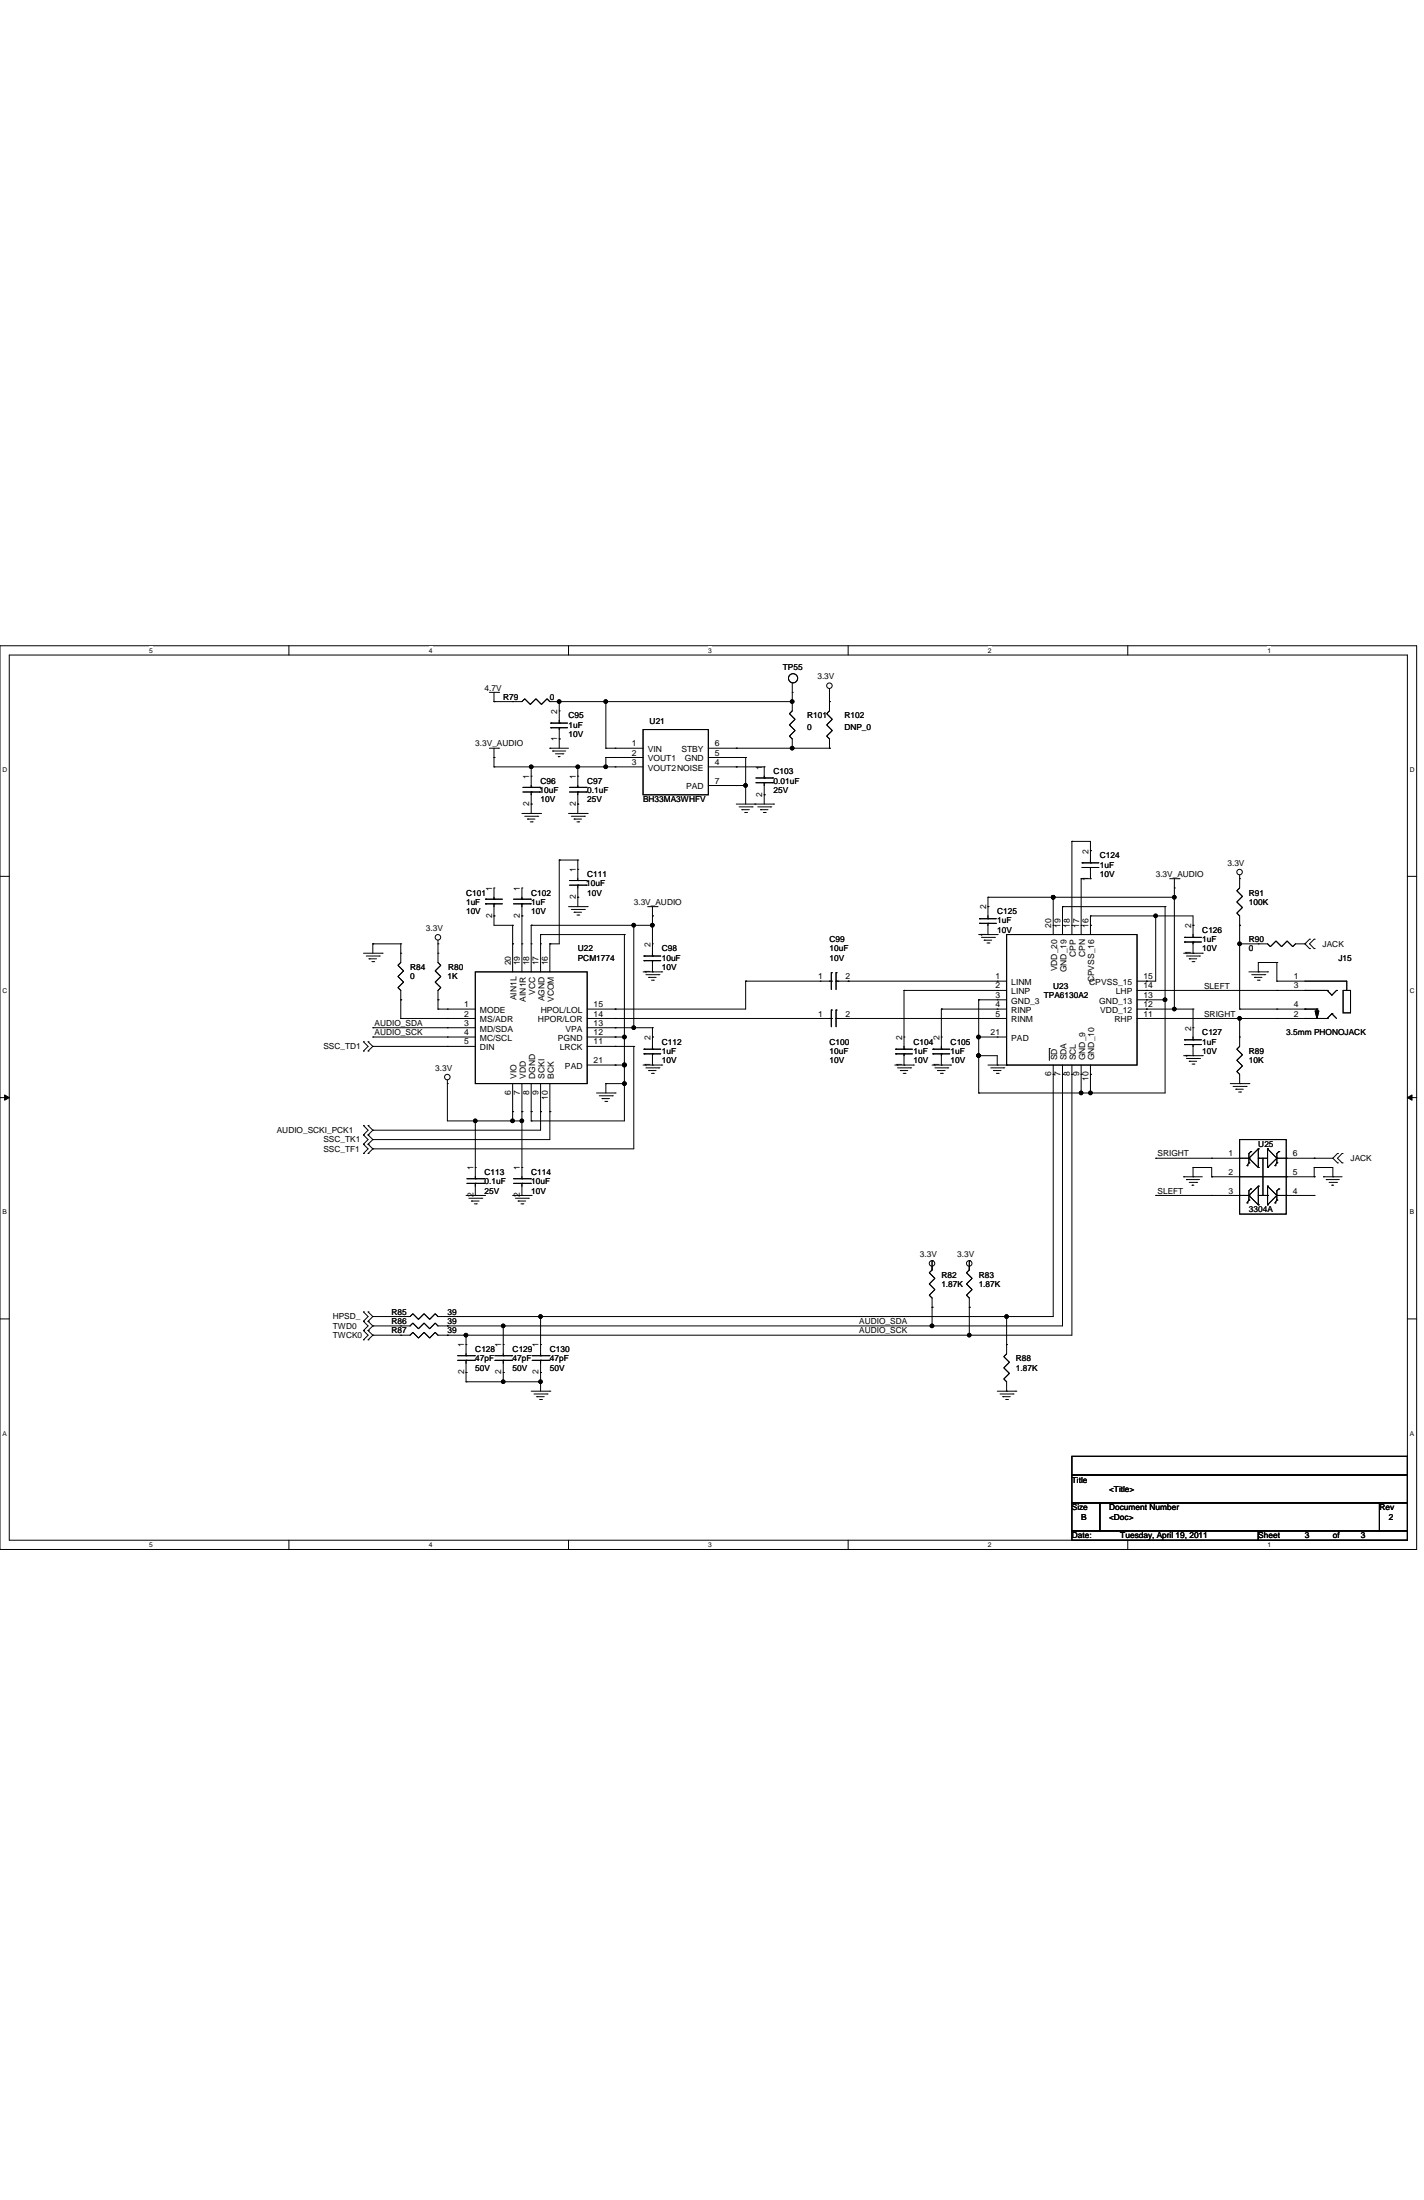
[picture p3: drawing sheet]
<svg xmlns="http://www.w3.org/2000/svg" width="279mm" height="432mm" viewBox="0 0 279 432" stroke-linecap="round" stroke-linejoin="round" font-family="sans-serif">
<path d="M0 126.7h278v177.4h-278zM1.8 128.6h274.3v173.7h-274.3z" fill="none" stroke="#000" stroke-width=".2"/>
<g fill="#fff">
<path d="M29.3 126.9h.7v1.5h-.7z"/>
<path d="M29.3 302.5h.7v1.5h-.7z"/>
</g>
<path d="M56.7 126.7v1.9M56.7 302.3v1.8" fill="none" stroke="#000" stroke-width=".2"/>
<g fill="#fff">
<path d="M84.1 126.9h.7v1.5h-.7z"/>
<path d="M84.1 302.5h.7v1.5h-.7z"/>
</g>
<path d="M111.5 126.7v1.9M111.5 302.3v1.8" fill="none" stroke="#000" stroke-width=".2"/>
<g fill="#fff">
<path d="M139 126.9h.7v1.5h-.7z"/>
<path d="M139 302.5h.7v1.5h-.7z"/>
</g>
<path d="M166.4 126.7v1.9M166.4 302.3v1.8" fill="none" stroke="#000" stroke-width=".2"/>
<g fill="#fff">
<path d="M193.8 126.9h.8v1.5h-.8z"/>
<path d="M193.8 302.5h.8v1.5h-.8z"/>
</g>
<path d="M221.3 126.7v1.9M221.3 302.3v1.8" fill="none" stroke="#000" stroke-width=".2"/>
<g fill="#fff">
<path d="M248.7 126.9h.7v1.5h-.7z"/>
<path d="M248.7 302.5h.7v1.5h-.7z"/>
<path d="M.5 150.3h.9v1.4h-.9z"/>
<path d="M276.6 150.3h1v1.4h-1z"/>
<path d="M.5 193.7h.9v1.5h-.9z"/>
<path d="M276.6 193.7h1v1.5h-1z"/>
</g>
<path d="M0 172h1.8M276.1 172h1.9" fill="none" stroke="#000" stroke-width=".2"/>
<g fill="#fff">
<path d="M.5 237.2h.8v1.4h-.8z"/>
<path d="M276.6 237.2h.9v1.4h-.9z"/>
</g>
<path d="M0 215.4h1.8M.9 214.9l.9 .5-.9 .5zM276.1 215.4l1-.5v1zM276.1 215.4h1.9" fill="none" stroke="#000" stroke-width=".2"/>
<path d="M.9 214.9l.9 .5-.9 .5zM276.1 215.4l1-.5v1z" fill="#000"/>
<g fill="#fff">
<path d="M.5 280.6h.8v1.4h-.8z"/>
<path d="M276.6 280.6h.9v1.4h-.9z"/>
</g>
<g fill="none" stroke="#000" stroke-width=".2">
<path d="M96 135.9h1.8M96.9 137.7h.1M96.9 137.7h5.5l.6-.5 1.1 1.1 1.1-1.1 1 1.1 1.1-1.1 .6 .5h47.5M96.9 135.9v1.8M97.8 135.9h.1M100.6 137.7h.1M109.7 137.7h.1M109.7 139.5h.1M109.7 137.7v4.2M118.9 137.7h.1M118.9 137.7v9.2M155.4 137.7h.1"/>
<path d="M155.4 134v5.5l-.5 .6 1.1 1.1-1.1 1.1 1.1 1.1-1.1 1.1 .5 .5v1.9M155.4 135.9h.1M162.8 137.7h.1M162.8 135.1v4.4l-.6 .6 1.1 1.1-1.1 1.1 1.1 1.1-1.1 1.1 .6 .5v1.9M96 146.9h1.8M96.9 148.7h.1M96.9 150.5h.1M96.9 146.9v3.6M96.9 150.5h29.3M97.8 146.9h.1M102.4 159.7h3.7M102.6 155.4h3.3"/>
<path d="M102.6 154.5h3.3M104.2 157.8h.1M104.2 150.5h.1M104.2 154.5h.1M104.2 155.4h.1M104.2 152.3h.1M104.2 150.5v4M104.2 155.4v4.3M105.9 155.4h.1M105.9 154.5h.1M106.1 159.7h.1M107.9 146.9h.1"/>
<path d="M107.9 146.9h3.6M108.1 141.9h.1M108.1 142.8h.1M108.1 141.9h3.3M108.1 142.8h3.3M108.4 147.4h.1M108.4 147.4h2.6M109 148h1.4M109.5 148.5h.1M109.5 148.5h.4M109.7 145h.1M109.7 142.8h.1"/>
<path d="M109.7 141.9h.1M109.7 142.8v4.1M110.4 148h.1M111.5 159.7h3.7M111.7 155.4h3.3M111.7 154.5h3.3M113.4 157.8h.1M113.4 150.5h.1M113.4 154.5h.1M113.4 155.4h.1M113.4 152.3h.1M113.4 150.5v4"/>
<path d="M113.4 155.4v4.3M115 155.4h.1M115 154.5h.1M115.2 159.7h.1M118.9 146.9h.1M118.9 148.7h.1M118.9 150.5h.1M118.9 146.9h7.3M118.9 148.7v1.8M118.9 148.7h7.3M120.7 146.9h.1M120.7 148.7h.1"/>
<path d="M120.7 150.5h.1M126.2 143.2h12.8v12.8h-12.8zM139 146.9h23.8M139 148.7h7.3M139 150.5h10.9M139 154.2h7.3M144.5 146.9h.1M144.5 150.5h.1M144.5 154.2h.1M144.5 148.7h.1M144.5 157.8h7.3M145 158.4h2.6"/>
<path d="M145.6 158.9h.1M145.6 158.9h1.4M146.1 159.5h.4M146.3 148.7h.1M146.3 154.2h.1M146.3 148.7v9.1M146.5 159.5h.1M147.6 158.4h.1M148.1 157.8h.1M148.3 153.6h3.3M148.3 152.7h3.3M148.7 158.4h2.5"/>
<path d="M149.2 158.9h.1M149.2 158.9h1.5M149.8 159.5h.3M149.9 156h.1M149.9 152.7h.1M149.9 153.6h.1M149.9 150.5h.1M149.9 150.5v2.2M149.9 153.6v4.2M150.1 159.5h.1M151.2 158.4h.1M151.6 153.6h.1"/>
<path d="M151.6 152.7h.1M151.8 157.8h.1M155.4 146.9h.1M162.8 146.9h.1M95.3 177.4h.1M95.3 176.5h.1M95.3 177.4h3.3M95.3 176.5h3.3M96.9 179.8h.1M96.9 176.5h.1M96.9 177.4h.1M96.9 174.3h.1"/>
<path d="M96.9 174.3v2.2M96.9 177.4v4.2h3.7M100.8 177.4h3.3M100.8 176.5h3.3M102.4 179.8h.1M102.4 176.5h.1M102.4 177.4h.1M102.4 174.3h.1M102.4 174.3v2.2M102.4 177.4v13.4M103 160.2h2.5M103.5 160.8h.1"/>
<path d="M103.5 160.8h1.5M104.1 177.4h.1M104.1 176.5h.1M104.1 161.3h.3M104.4 161.3h.1M105.5 160.2h.1M109.7 168.8h.1M109.7 168.8v16.5h-1.8M109.7 168.8h3.7M111.5 177.9h3.7M111.7 173.7h3.3M111.7 172.8h3.3"/>
<path d="M112.1 160.2h2.6M112.1 178.5h2.6M112.6 160.8h.1M112.6 179h.1M112.6 160.8h1.5M112.6 179h1.5M113.2 161.3h.4M113.2 179.6h.4M113.4 176.1h.1M113.4 168.8h.1M113.4 172.8h.1M113.4 173.7h.1"/>
<path d="M113.4 170.6h.1M113.4 168.8v4M113.4 173.7v4.2M113.6 161.3h.1M113.6 179.6h.1M114.7 160.2h.1M114.7 178.5h.1M115 173.7h.1M115 172.8h.1M115.2 177.9h.1M127.1 177.9h1.8M128 179.8h.1"/>
<path d="M128 177.9v9.7M128.9 177.9h.1M193.8 176.1h.1M193.8 177.9h.1M193.8 176.1h36.6M193.8 176.1v4.2M206.7 176.1h.1M206.7 176.1v7.3M208.5 177.9h.1M208.5 177.9v5.5M208.5 177.9h20.1M210.3 165.1h.1"/>
<path d="M210.3 165.1v18.3M210.3 165.1h3.7v4.3M212.1 172.5h.1M212.1 172.5h1.9M212.1 172.5v10.9M212.3 169.4h.1M212.3 170.3h.1M212.3 169.4h3.3M212.3 170.3h3.3M214 167h.1M214 179.8h.1M214 170.3h.1"/>
<path d="M214 169.4h.1M214 172.5h.1M214 170.3v2.2M214 179.8v3.6M214 179.8h20.1v4.2M226.8 179.8h.1M226.8 179.8v12.8h-3.7M228.6 177.9h.1M228.6 177.9v36.6h-36.6M229.5 172.5h1.8M230.4 176.1h.1M230.4 174.3h.1"/>
<path d="M230.4 172.5v25.6M231.3 172.5h.1M243.2 171.7v2.6l-.5 .5 1.1 1.1-1.1 1.1 1.1 1.1-1.1 1.1 .5 .6v18.3M243.2 172.5h.1M71.3 187.1h3.7M71.9 187.6h2.5M72.4 188.2h.1M72.4 188.2h1.5M73 188.7h.3M73.2 185.3h.1M73.2 185.3h5.4M73.2 185.3v1.8"/>
<path d="M73.3 188.7h.1M74.4 187.6h.1M75 187.1h.1M78.6 196.2h.1M78.6 199.9h.1M78.6 185.3h.1M78.6 185.3v3.6l-.5 .6 1.1 1.1-1.1 1.1 1.1 1.1-1.1 1 .5 .6v5.5M78.6 187.1h.1M78.6 199.9h14.7M85.9 196.2h.1M85.9 198.1h.1M85.9 185.3h.1"/>
<path d="M85.9 184.5v4.4l.6 .6-1.1 1.1 1.1 1.1-1.1 1.1 1.1 1-.6 .6v3.7M85.9 187.1h.1M85.9 198.1h7.4M87.8 198.1h.1M87.8 199.9h.1M93.3 190.8h21.9v21.9h-21.9zM100.6 181.6h.1M100.6 185.3h.1M100.6 181.6v9.2M102.4 185.3h.1M104.2 181.6h.1M104.2 185.3h.1"/>
<path d="M104.2 181.6v9.2M104.2 181.6h23.8M106.1 183.4h.1M106.1 185.3h.1M106.1 183.4v7.4M106.1 183.4h16.4M107.9 185.3h.1M107.9 185.3v5.5M115.2 199.9h47.9M120.7 198.1h.1M120.7 199.9h.1M122.5 183.4h.1"/>
<path d="M122.5 183.4v36.6h-18.3M124.4 181.6h.1M124.4 181.6v20.1M126.2 190.8h3.6M126.4 187.6h.1M126.4 188.6h.1M126.4 187.6h3.2M126.4 188.6h3.2M126.7 191.3h2.6M127.3 191.8h.1M127.3 191.8h1.4M127.8 192.4h.4"/>
<path d="M128 181.6h.1M128 188.6h.1M128 187.6h.1M128 190.8h.1M128 185.3h.1M128 188.6v2.2M128.2 192.4h.1M129.3 191.3h.1M129.8 190.8h.1M146.3 192.6h.1M146.3 192.6v5.5h-31.1M146.3 192.6h16.8"/>
<path d="M160.9 192.6h.1M160.9 199.9h.1M163.1 192.6h.1M163.1 190.9h.1M163.1 199.9h.1M163.1 198.2h.1M163.1 190.9v3.3M163.1 198.2v3.3M164 190.9h.1M164 192.6h.1M164 198.2h.1M164 199.9h.1"/>
<path d="M164 199.9h33.5M164 192.6h33.5M164 190.9v3.3M164 198.2v3.3M166.4 192.6h.1M166.4 199.9h.1M177.4 194.4h.1M177.4 194.4h20.1M177.4 194.4v11.5M184.7 198.1h.1M184.7 198.1h12.8M184.7 198.1v7.8"/>
<path d="M192 196.2h.1M192 196.2h5.5M192 183.4h3.7M192 196.2v18.3M192.2 180.3h.1M192.2 181.2h.1M192.2 180.3h3.3M192.2 181.2h3.3M192.6 184h2.5M193.1 184.5h.1M193.1 184.5h1.5M193.7 185.1h.3"/>
<path d="M193.8 181.2h.1M193.8 180.3h.1M193.8 183.4h.1M193.8 181.2v2.2M194 185.1h.1M195.1 184h.1M195.7 183.4h.1M195.7 192.6h.1M195.7 194.4h.1M195.7 196.2h.1M195.7 198.1h.1M195.7 199.9h.1"/>
<path d="M197.5 183.4h25.6v25.6h-25.6zM206.7 181.6h.1M208.5 181.6h.1M210.3 181.6h.1M212.1 181.6h.1M214 181.6h.1M223.1 196.2h5.5M223.1 194.4h37.3M223.1 199.9h37.3M223.1 198.1h11M224.9 194.4h.1M224.9 192.6h.1"/>
<path d="M224.9 199.9h.1M224.9 198.1h.1M224.9 196.2h.1M228.6 196.2h.1M230.4 198.1h.1M232.2 187.1h3.7M232.4 184h.1M232.4 184.9h.1M232.4 184h3.3M232.4 184.9h3.3M232.8 187.6h2.6M233.3 188.2h.1"/>
<path d="M233.3 188.2h1.5M233.9 188.7h.4M234.1 181.6h.1M234.1 198.1h.1M234.1 184.9h.1M234.1 184h.1M234.1 187.1h.1M234.1 184.9v2.2M234.1 198.1v6M234.3 188.7h.1M235.4 187.6h.1M235.9 187.1h.1"/>
<path d="M243.2 199.9h.1M243.2 198.1h.1M243.2 185.3h.1M243.2 181.6h.1M243.2 199.9v5.5l-.5 .5 1.1 1.1-1.1 1.1 1.1 1.1-1.1 1.1 .5 .6v1.8M243.2 185.3h5.5l.6 .5 1.1-1.1 1.1 1.1 1-1.1 1.1 1.1 .6-.5h1.8M243.2 198.1h15.2M245 190.8h3.7M245.6 191.3h2.6M246.1 191.8h.1M246.1 191.8h1.5M246.7 192.4h.4"/>
<path d="M246.9 190.8h.1M246.9 188.9h.1M246.9 185.3h.1M246.9 188.9v1.9M246.9 188.9h3.6M247.1 192.4h.1M248.2 191.3h.1M248.7 190.8h.1M250.5 188.9h.1M250.5 192.6h.1M250.5 199.9h.1M250.5 194.4h.1"/>
<path d="M250.5 198.1h.1M250.5 192.6h13.7v1.8M250.5 188.9v3.7M256 194.4h.1M256 198.1h.1M256 199.9h.1M256 185.3h.1M256 185.3l.9 .9M256.9 184.3h.1M256.9 186.2h.1M256.9 184.3l-.9 1M257.9 186.2h.1"/>
<path d="M257.9 184.3h.1M257.9 184.3l-1 1 1 .9M258 198.4h.8l-.4 1.5zM258.4 198.1h.1M258.4 198.1v1.8M260.4 194.4h.1M260.4 199.9h.1M260.4 194.4l.9 .9 .9-.9M261.3 199h.1M261.3 199l-.9 .9M261.3 199l.9 .9M262.2 194.4h.1"/>
<path d="M263.5 194.4h1.5v4.4h-1.5zM71.3 206.3h.1M71.3 204.5h.1M71.3 204.5l.9 .9-.9 .9M72.2 204.5h.1M72.2 206.3h.1M72.2 204.5l1 .9M73.2 203.5h.1M73.2 201.7h.1M73.2 205.4h.1M73.2 203.5h20.1M73.2 201.7h20.1"/>
<path d="M73.2 205.4h20.1M73.2 205.4l-1 .9M87.8 212.7h.1M87.8 201.7h.1M87.8 203.5h.1M87.8 205.4h.1M87.8 212v8h14.6M100.6 218.2h.1M100.6 212.7v7.3M102.4 218.2h.1M102.4 212.7v18.7M104.2 218.2h.1"/>
<path d="M104.2 212.7v7.3M106.1 218.2h.1M106.1 212.7v9.1h-32.9M107.9 218.2h.1M107.9 212.7v11h-34.7M115.2 203.5h7.3M115.2 201.7h12.8M115.2 209h7.3M115.2 205.4h9.2M117 214.5h3.7M117.6 215.1h2.5M118.1 215.6h.1"/>
<path d="M118.1 215.6h1.5M118.7 216.2h.3M118.9 212.7h.1M118.9 212.7v1.8M118.9 212.7h3.6M119 216.2h.1M120.1 215.1h.1M120.7 209h.1M120.7 201.7h.1M120.7 205.4h.1M120.7 203.5h.1M120.7 214.5h.1"/>
<path d="M122.5 209h.1M122.5 212.7h.1M122.5 203.5h.1M124.4 205.4h.1M124.4 205.4v20.1h-51.2M126.2 209h3.6M126.4 205.9h.1M126.4 206.8h.1M126.4 205.9h3.2M126.4 206.8h3.2M126.7 209.6h2.6M127.3 210.1h.1"/>
<path d="M127.3 210.1h1.4M127.8 210.7h.4M128 201.7h.1M128 203.5h.1M128 206.8h.1M128 205.9h.1M128 209h.1M128 201.7v4.2M128 206.8v2.2M128.2 210.7h.1M129.3 209.6h.1M129.8 209h.1"/>
<path d="M175.6 209h3.6M175.7 205.9h.1M175.7 206.8h.1M175.7 205.9h3.3M175.7 206.8h3.3M176.1 209.6h2.6M176.7 210.1h.1M176.7 210.1h1.4M177.2 210.7h.4M177.4 206.8h.1M177.4 205.9h.1M177.4 209h.1"/>
<path d="M177.4 203.5h.1M177.4 206.8v2.2M177.6 210.7h.1M178.7 209.6h.1M179.2 209h.1M182.9 209h3.6M183 205.9h.1M183 206.8h.1M183 205.9h3.4M183 206.8h3.4M183.4 209.6h2.6M184 210.1h.1"/>
<path d="M184 210.1h1.4M184.5 210.7h.4M184.7 206.8h.1M184.7 205.9h.1M184.7 209h.1M184.7 203.5h.1M184.7 206.8v2.2M184.9 210.7h.1M186 209.6h.1M186.5 209h.1M192 207.2h.1M192 203.5h.1"/>
<path d="M192 214.5h.1M192 207.2h3.7v1.8M192 203.5h5.5M193.8 209h3.7M194.4 209.6h2.6M194.9 210.1h.1M194.9 210.1h1.5M195.5 210.7h.4M195.7 209h.1M195.7 203.5h.1M195.9 210.7h.1M197 209.6h.1"/>
<path d="M197.5 209h.1M205.9 205.8h.1M205.9 205.8v2.3M206.7 210.9h.1M206.7 209v49.4h-120.8l-.5-.5-1.1 1.1-1.1-1.1-1.1 1.1-1.1-1.1-.5 .5h-7.3M208.5 210.9h.1M208.5 209v51.2h-122.6l-.5-.5-1.1 1.1-1.1-1.1-1.1 1.1-1.1-1.1-.5 .5h-7.3M210.3 210.9h.1M210.3 209v53.1h-124.4l-.5-.6-1.1 1.1-1.1-1.1-1.1 1.1-1.1-1.1-.5 .6h-7.3M212.1 210.9h.1M212.1 214.5h.1M212.1 209v5.5"/>
<path d="M214 210.9h.1M214 214.5h.1M214 209v5.5M232.2 207.2h3.7M232.4 204.1h.1M232.4 205h.1M232.4 204.1h3.3M232.4 205h3.3M232.8 207.8h2.6M233.3 208.3h.1M233.3 208.3h1.5M233.9 208.9h.4"/>
<path d="M234.1 205h.1M234.1 204.1h.1M234.1 207.2h.1M234.1 201.7h.1M234.1 205v2.2M234.3 208.9h.1M235.4 207.8h.1M235.9 207.2h.1M241.4 212.7h3.6M241.9 213.2h2.6M242.5 213.8h.1M242.5 213.8h1.4"/>
<path d="M243 214.3h.4M243.2 212.7h.1M243.2 203.5h.1M243.4 214.3h.1M244.5 213.2h.1M245 212.7h.1M71.3 224.6h.1M71.3 222.8h.1M71.3 226.4h.1M71.3 220.9h.1M71.3 222.8l.9 .9-.9 .9M71.3 224.6l.9 .9-.9 .9"/>
<path d="M71.3 220.9l.9 .9-.9 1M72.2 222.8h.1M72.2 224.6h.1M72.2 226.4h.1M72.2 220.9h.1M72.2 222.8l1 .9M72.2 224.6l1 .9M72.2 220.9l1 .9M73.2 223.7h.1M73.2 221.8h.1M73.2 225.5h.1M73.2 223.7l-1 .9"/>
<path d="M73.2 225.5l-1 .9M73.2 221.8l-1 1M91.4 234.6h3.7M91.6 232.3h3.3M91.6 231.4h3.3M92 235.2h2.5M92.5 235.7h.1M92.5 235.7h1.5M93.1 236.3h.4M93.3 220h.1M93.3 231.4h.1M93.3 232.3h.1"/>
<path d="M93.3 229.2h.1M93.3 234.6h.1M93.3 220v11.4M93.3 232.3v2.3M93.5 236.3h.1M94.5 235.2h.1M94.9 232.3h.1M94.9 231.4h.1M95.1 234.6h.1M100.6 220h.1M100.6 234.6h3.6M100.8 232.3h3.3"/>
<path d="M100.8 231.4h3.3M101.1 235.2h2.6M101.7 235.7h.1M101.7 235.7h1.4M102.2 236.3h.4M102.4 220h.1M102.4 231.4h.1M102.4 232.3h.1M102.4 229.2h.1M102.4 234.6h.1M102.4 232.3v2.3M102.6 236.3h.1"/>
<path d="M103.7 235.2h.1M104.1 232.3h.1M104.1 231.4h.1M104.2 220h.1M104.2 234.6h.1M226.8 227.3h.1M226.8 234.6h.1M226.8 227.3h18.2M226.8 234.6h18.2M232.2 231h.1M232.2 231h3.7M232.8 231.5h.1"/>
<path d="M232.8 231.5h2.6M233.3 232.1h1.5M233.9 232.6h.1M233.9 232.6h.4M234.1 231h.1M234.1 229.2h.1M234.1 229.2v1.8M234.1 229.2h3.6v1.8M234.8 232.1h.1M237.7 231h.1M237.7 227.3h.1M237.7 234.6h.1"/>
<path d="M237.7 231h20.2M243.2 223.7h9.2v14.6h-9.2zM243.2 234.6h.1M244.7 236.1h.1M244.7 228.8h.1M245 227.3h.1M245 234.6h.1M245 235.5h.1M245 228.2h.1M245 227.3l1.9 1.9M245 234.6l1.9 1.9M245 235.5l-.3 .6"/>
<path d="M245 228.2l-.3 .6M245.4 233.4h.1M245.4 226h.1M245.4 233.4l-.4 .3v1.8M245.4 226l-.4 .4v1.8M246.9 225.5h.1M246.9 229.2h.1M246.9 236.5h.1M246.9 232.8h.1M246.9 227.3h.1M246.9 225.5v3.7M246.9 232.8v3.7"/>
<path d="M246.9 227.3h1.8M246.9 234.6h1.8M246.9 225.5l-1.9 1.8M246.9 232.8l-1.9 1.8M247.8 234.6h.1M247.8 227.3v7.3M248.7 236.5h.1M248.7 232.8h.1M248.7 225.5h.1M248.7 229.2h.1M248.7 234.6h.1M248.7 225.5v3.7"/>
<path d="M248.7 232.8v3.7M248.7 232.8l1.8 1.8M248.7 225.5l1.8 1.8M250.2 228.8h.1M250.2 236.1h.1M250.5 234.6h.1M250.5 227.3h.1M250.5 228.2h.1M250.5 235.5h.1M250.5 227.3h11M250.5 234.6h7.4M250.5 234.6l-1.8 1.9"/>
<path d="M250.5 227.3l-1.8 1.9M250.5 228.2l-.3 .6M250.5 235.5l-.3 .6M250.9 226h.1M250.9 233.4h.1M250.9 226l-.4 .4v1.8M250.9 233.4l-.4 .3v1.8M252.4 227.3h.1M252.4 234.6h.1M252.4 231h.1M257.9 231h.1M257.9 227.3h.1"/>
<path d="M257.9 229.2h.1M257.9 234.6h.1M257.9 229.2v1.8M257.9 229.2h3.6v1.8M259.7 231h.1M259.7 231h3.6M260.2 231.5h.1M260.2 231.5h2.6M260.8 232.1h1.4M261.3 232.6h.1M261.3 232.6h.4M261.5 231h.1"/>
<path d="M261.5 227.3l.9 .9M262.2 232.1h.1M262.4 226.4h.1M262.4 228.2h.1M262.4 226.4l-.9 .9M263.3 228.2h.1M263.3 226.4h.1M263.3 226.4l-.9 .9 .9 .9M0 258.9h1.8M71.3 259.3h.1M71.3 257.5h.1M71.3 259.3l.9 .9-.9 1"/>
<path d="M71.3 257.5l.9 .9-.9 .9M72.2 259.3h.1M72.2 257.5h.1M72.2 259.3l1 .9M72.2 257.5l1 .9M73.2 258.4h.1M73.2 258.4l-1 .9M78.6 258.4h.1M87.8 258.4h.1M106.1 258.4h.1M106.1 258.4v7.7M182.9 247.4h.1"/>
<path d="M182.9 256.6h.1M182.9 247.4v1.9l-.6 .5 1.1 1.1-1.1 1.1 1.1 1.1-1.1 1.1 .6 .6v5.4M190.2 247.4h.1M190.2 256.6h.1M190.2 247.4v1.9l-.6 .5 1.1 1.1-1.1 1.1 1.1 1.1-1.1 1.1 .6 .6v7.3M197.5 258.4h.1M197.5 258.4v7.3l-.5 .6 1.1 1.1-1.1 1.1 1.1 1.1-1.1 1.1 .5 .5v1.9M276.1 258.9h1.9M71.3 261.2h.1M71.3 263h.1M71.3 261.2l.9 .9-.9 .9M72.2 261.2h.1"/>
<path d="M72.2 263h.1M72.2 261.2l1 .9M73.2 260.2h.1M73.2 262.1h.1M73.2 260.2l-1 1M73.2 262.1l-1 .9M78.6 260.2h.1M78.6 262.1h.1M87.8 262.1h.1M87.8 260.2h.1M89.8 267h3.3M89.8 266.1h3.3"/>
<path d="M91.4 262.1h.1M91.4 271.2h.1M91.4 269.4h.1M91.4 266.1h.1M91.4 267h.1M91.4 263.9h.1M91.4 262.1v4M91.4 267v4.2M91.4 271.2h14.7M93.1 267h.1M93.1 266.1h.1M97.1 267h3.3"/>
<path d="M97.1 266.1h3.3M98.7 260.2h.1M98.7 269.4h.1M98.7 271.2h.1M98.7 266.1h.1M98.7 267h.1M98.7 263.9h.1M98.7 260.2v5.9M98.7 267v4.2M100.4 267h.1M100.4 266.1h.1M104.2 273.1h3.7"/>
<path d="M104.4 267h3.3M104.4 266.1h3.3M104.8 273.6h2.5M105.3 274.1h.1M105.3 274.1h1.5M105.9 274.7h.3M106.1 271.2h.1M106.1 269.4h.1M106.1 266.1h.1M106.1 267h.1M106.1 263.9h.1M106.1 267v6.1"/>
<path d="M106.2 274.7h.1M107.3 273.6h.1M107.7 267h.1M107.7 266.1h.1M107.9 273.1h.1M182.9 260.2h.1M190.2 262.1h.1M195.7 273.1h3.6M196.2 273.6h2.6M196.8 274.1h.1M196.8 274.1h1.4M197.3 274.7h.4"/>
<path d="M197.5 273.1h.1M197.5 263.9h.1M197.7 274.7h.1M198.8 273.6h.1M199.3 273.1h.1M210.3 285.8h65.8v3.7h-65.8zM210.3 289.5h65.8v5.5h-65.8zM210.3 295h5.5v5.5h-5.5zM215.8 295h54.9v5.5h-54.9zM270.7 295h5.4v5.5h-5.4zM210.3 300.5h36.6v1.8h-36.6zM246.9 300.5h29.2v1.8h-29.2z"/>
<circle cx="109.7" cy="137.7" r=".36"/>
<circle cx="118.9" cy="137.7" r=".36"/>
<circle cx="155.4" cy="137.7" r=".36"/>
<circle cx="155.6" cy="133.1" r=".9"/>
<circle cx="162.7" cy="134.6" r=".54"/>
<circle cx="104.2" cy="150.5" r=".36"/>
<circle cx="113.4" cy="150.5" r=".36"/>
<circle cx="118.9" cy="150.5" r=".36"/>
<circle cx="146.3" cy="154.2" r=".36"/>
<circle cx="155.4" cy="146.8" r=".36"/>
<circle cx="206.6" cy="176.1" r=".36"/>
<circle cx="226.7" cy="179.8" r=".35"/>
<circle cx="230.4" cy="176.1" r=".36"/>
<circle cx="243.2" cy="171.2" r=".54"/>
<circle cx="85.9" cy="184" r=".54"/>
<circle cx="124.3" cy="181.6" r=".36"/>
<circle cx="128" cy="181.6" r=".36"/>
<circle cx="228.6" cy="196.2" r=".36"/>
<circle cx="230.4" cy="198" r=".35"/>
<circle cx="243.2" cy="185.2" r=".36"/>
<circle cx="243.2" cy="199.9" r=".36"/>
<circle cx="87.8" cy="211.4" r=".54"/>
<circle cx="93.2" cy="220" r=".35"/>
<circle cx="100.6" cy="220" r=".36"/>
<circle cx="102.4" cy="220" r=".35"/>
<circle cx="122.5" cy="203.5" r=".36"/>
<circle cx="122.5" cy="209" r=".36"/>
<circle cx="122.5" cy="212.7" r=".36"/>
<circle cx="124.3" cy="201.7" r=".35"/>
<circle cx="192" cy="203.5" r=".36"/>
<circle cx="192" cy="207.2" r=".36"/>
<circle cx="212.1" cy="214.5" r=".35"/>
<circle cx="214" cy="214.5" r=".36"/>
<circle cx="106" cy="258.4" r=".36"/>
<circle cx="182.9" cy="248" r=".54"/>
<circle cx="190.2" cy="248" r=".54"/>
<circle cx="197.5" cy="258.4" r=".36"/>
<circle cx="91.4" cy="262.1" r=".36"/>
<circle cx="98.7" cy="271.2" r=".35"/>
<circle cx="98.7" cy="260.2" r=".35"/>
<circle cx="106.1" cy="271.2" r=".35"/>
<circle cx="182.9" cy="260.2" r=".36"/>
<circle cx="190.2" cy="262.1" r=".35"/>
</g>
<g fill="#000">
<path d="M258 198.4h.8l-.4 1.5z"/>
<circle cx="109.7" cy="137.7" r=".36"/>
<circle cx="118.9" cy="137.7" r=".36"/>
<circle cx="155.4" cy="137.7" r=".36"/>
<circle cx="104.2" cy="150.5" r=".36"/>
<circle cx="113.4" cy="150.5" r=".36"/>
<circle cx="118.9" cy="150.5" r=".36"/>
<circle cx="146.3" cy="154.2" r=".36"/>
<circle cx="155.4" cy="146.8" r=".36"/>
<circle cx="206.6" cy="176.1" r=".36"/>
<circle cx="226.7" cy="179.8" r=".35"/>
<circle cx="230.4" cy="176.1" r=".36"/>
<circle cx="124.3" cy="181.6" r=".36"/>
<circle cx="128" cy="181.6" r=".36"/>
<circle cx="228.6" cy="196.2" r=".36"/>
<circle cx="230.4" cy="198" r=".35"/>
<circle cx="243.2" cy="185.2" r=".36"/>
<circle cx="243.2" cy="199.9" r=".36"/>
<circle cx="93.2" cy="220" r=".35"/>
<circle cx="100.6" cy="220" r=".36"/>
<circle cx="102.4" cy="220" r=".35"/>
<circle cx="122.5" cy="203.5" r=".36"/>
<circle cx="122.5" cy="209" r=".36"/>
<circle cx="122.5" cy="212.7" r=".36"/>
<circle cx="124.3" cy="201.7" r=".35"/>
<circle cx="192" cy="203.5" r=".36"/>
<circle cx="192" cy="207.2" r=".36"/>
<circle cx="212.1" cy="214.5" r=".35"/>
<circle cx="214" cy="214.5" r=".36"/>
<circle cx="106" cy="258.4" r=".36"/>
<circle cx="197.5" cy="258.4" r=".36"/>
<circle cx="91.4" cy="262.1" r=".36"/>
<circle cx="98.7" cy="271.2" r=".35"/>
<circle cx="98.7" cy="260.2" r=".35"/>
<circle cx="106.1" cy="271.2" r=".35"/>
<circle cx="182.9" cy="260.2" r=".36"/>
<circle cx="190.2" cy="262.1" r=".35"/>
</g>
<g font-size="1.7">
<text x="109.3" y="140.1" transform="rotate(-90 109.3 140.1)">2</text>
<text x="109.3" y="145.4" transform="rotate(-90 109.3 145.4)">1</text>
<text x="124" y="146.5">1</text>
<text x="124" y="148.3">2</text>
<text x="127.1" y="147.6">VIN</text>
<text x="127.1" y="149.4">VOUT1</text>
<text x="133.7" y="147.6">STBY</text>
<text x="134.3" y="149.4">GND</text>
<text x="140.3" y="148.3">5</text>
<text x="140.3" y="146.5">6</text>
<text x="103.8" y="152.9" transform="rotate(-90 103.8 152.9)">1</text>
<text x="113" y="152.9" transform="rotate(-90 113 152.9)">1</text>
<text x="124" y="150.1">3</text>
<text x="127.1" y="151.3">VOUT2NOISE</text>
<text x="134.6" y="154.9">PAD</text>
<text x="140.3" y="153.8">7</text>
<text x="140.3" y="150.1">4</text>
<text x="149.6" y="151.1" transform="rotate(-90 149.6 151.1)">1</text>
<text x="103.8" y="158.2" transform="rotate(-90 103.8 158.2)">2</text>
<text x="113" y="158.2" transform="rotate(-90 113 158.2)">2</text>
<text x="149.6" y="156.4" transform="rotate(-90 149.6 156.4)">2</text>
<text x="213.6" y="167.5" transform="rotate(-90 213.6 167.5)">2</text>
<text x="113" y="171.2" transform="rotate(-90 113 171.2)">1</text>
<text x="213.6" y="172.8" transform="rotate(-90 213.6 172.8)">1</text>
<text x="96.5" y="174.8" transform="rotate(-90 96.5 174.8)">1</text>
<text x="102" y="174.8" transform="rotate(-90 102 174.8)">1</text>
<text x="113" y="176.5" transform="rotate(-90 113 176.5)">2</text>
<text x="193.5" y="178.5" transform="rotate(-90 193.5 178.5)">2</text>
<text x="96.5" y="180.1" transform="rotate(-90 96.5 180.1)">2</text>
<text x="102" y="180.1" transform="rotate(-90 102 180.1)">2</text>
<text x="127.6" y="185.8" transform="rotate(-90 127.6 185.8)">2</text>
<text x="193.5" y="183.8" transform="rotate(-90 193.5 183.8)">1</text>
<text x="206.3" y="182.2" transform="rotate(-90 206.3 182.2)">20</text>
<text x="208.1" y="182.2" transform="rotate(-90 208.1 182.2)">19</text>
<text x="209.9" y="182.2" transform="rotate(-90 209.9 182.2)">18</text>
<text x="211.8" y="182.2" transform="rotate(-90 211.8 182.2)">17</text>
<text x="213.6" y="182.2" transform="rotate(-90 213.6 182.2)">16</text>
<text x="233.7" y="182.2" transform="rotate(-90 233.7 182.2)">2</text>
<text x="100.2" y="189.5" transform="rotate(-90 100.2 189.5)">20</text>
<text x="102" y="189.5" transform="rotate(-90 102 189.5)">19</text>
<text x="103.8" y="189.5" transform="rotate(-90 103.8 189.5)">18</text>
<text x="105.7" y="189.5" transform="rotate(-90 105.7 189.5)">17</text>
<text x="107.5" y="189.5" transform="rotate(-90 107.5 189.5)">16</text>
<text x="127.6" y="191.1" transform="rotate(-90 127.6 191.1)">1</text>
<text x="207.4" y="190.7" transform="rotate(-90 207.4 190.7)">VDD_20</text>
<text x="209.2" y="190.9" transform="rotate(-90 209.2 190.9)">GND_19</text>
<text x="211.1" y="187.8" transform="rotate(-90 211.1 187.8)">CPP</text>
<text x="212.9" y="187.9" transform="rotate(-90 212.9 187.9)">CPN</text>
<text x="233.7" y="187.5" transform="rotate(-90 233.7 187.5)">1</text>
<text x="91.1" y="197.7">1</text>
<text x="101.3" y="196.3" transform="rotate(-90 101.3 196.3)">AIN1L</text>
<text x="103.2" y="196.6" transform="rotate(-90 103.2 196.6)">AIN1R</text>
<text x="105" y="195.2" transform="rotate(-90 105 195.2)">VCC</text>
<text x="106.8" y="196.5" transform="rotate(-90 106.8 196.5)">AGND</text>
<text x="108.6" y="196.7" transform="rotate(-90 108.6 196.7)">VCOM</text>
<text x="116.5" y="197.7">15</text>
<text x="160.5" y="192.2">1</text>
<text x="165.9" y="192.2">2</text>
<text x="195.3" y="192.2">1</text>
<text x="195.3" y="194">2</text>
<text x="195.3" y="195.9">3</text>
<text x="195.3" y="197.7">4</text>
<text x="198.4" y="193.3">LINM</text>
<text x="198.4" y="195.1">LINP</text>
<text x="198.4" y="197">GND_3</text>
<text x="213.7" y="193.3">CPVSS_15</text>
<text x="214.7" y="192.8" transform="rotate(-90 214.7 192.8)">CPVSS_16</text>
<text x="215.7" y="197">GND_13</text>
<text x="218.9" y="195.1">LHP</text>
<text x="224.4" y="194">14</text>
<text x="224.4" y="197.7">12</text>
<text x="224.4" y="195.9">13</text>
<text x="224.4" y="192.2">15</text>
<text x="253.8" y="192.2">1</text>
<text x="253.8" y="194">3</text>
<text x="253.8" y="197.7">4</text>
<text x="91.1" y="199.5">2</text>
<text x="91.1" y="201.3">3</text>
<text x="91.1" y="203.2">4</text>
<text x="94.2" y="198.8">MODE</text>
<text x="94.2" y="200.6">MS/ADR</text>
<text x="94.2" y="202.5">MD/SDA</text>
<text x="105.5" y="200.6">HPOR/LOR</text>
<text x="106.1" y="198.8">HPOL/LOL</text>
<text x="110.9" y="202.5">VPA</text>
<text x="116.5" y="203.2">12</text>
<text x="116.5" y="201.3">13</text>
<text x="116.5" y="199.5">14</text>
<text x="160.5" y="199.5">1</text>
<text x="165.9" y="199.5">2</text>
<text x="194.4" y="203.2">21</text>
<text x="195.3" y="199.5">5</text>
<text x="198.4" y="198.8">RINP</text>
<text x="198.4" y="200.6">RINM</text>
<text x="215.9" y="198.8">VDD_12</text>
<text x="218.7" y="200.6">RHP</text>
<text x="224.4" y="199.5">11</text>
<text x="233.7" y="202.3" transform="rotate(-90 233.7 202.3)">2</text>
<text x="253.8" y="199.5">2</text>
<text x="91.1" y="205">5</text>
<text x="94.2" y="204.3">MC/SCL</text>
<text x="94.2" y="206.1">DIN</text>
<text x="109.5" y="204.3">PGND</text>
<text x="109.8" y="206.1">LRCK</text>
<text x="110.8" y="209.8">PAD</text>
<text x="116.5" y="208.7">21</text>
<text x="116.5" y="205">11</text>
<text x="127.6" y="209.4" transform="rotate(-90 127.6 209.4)">1</text>
<text x="127.6" y="204.1" transform="rotate(-90 127.6 204.1)">2</text>
<text x="177" y="209.4" transform="rotate(-90 177 209.4)">1</text>
<text x="177" y="204.1" transform="rotate(-90 177 204.1)">2</text>
<text x="184.3" y="209.4" transform="rotate(-90 184.3 209.4)">1</text>
<text x="184.3" y="204.1" transform="rotate(-90 184.3 204.1)">2</text>
<text x="198.4" y="204.3">PAD</text>
<text x="207.4" y="208.1" transform="rotate(-90 207.4 208.1)">SD</text>
<text x="209.2" y="208.1" transform="rotate(-90 209.2 208.1)">SDA</text>
<text x="211.1" y="208.1" transform="rotate(-90 211.1 208.1)">SCL</text>
<text x="212.9" y="208.1" transform="rotate(-90 212.9 208.1)">GND_9</text>
<text x="214.7" y="208.1" transform="rotate(-90 214.7 208.1)">GND_10</text>
<text x="233.7" y="207.6" transform="rotate(-90 233.7 207.6)">1</text>
<text x="100.2" y="214.9" transform="rotate(-90 100.2 214.9)">6</text>
<text x="101.3" y="211.8" transform="rotate(-90 101.3 211.8)">VIO</text>
<text x="102" y="214.9" transform="rotate(-90 102 214.9)">7</text>
<text x="103.2" y="211.8" transform="rotate(-90 103.2 211.8)">VDD</text>
<text x="103.8" y="214.9" transform="rotate(-90 103.8 214.9)">8</text>
<text x="105" y="211.8" transform="rotate(-90 105 211.8)">DGND</text>
<text x="105.7" y="214.9" transform="rotate(-90 105.7 214.9)">9</text>
<text x="106.8" y="211.8" transform="rotate(-90 106.8 211.8)">SCKI</text>
<text x="107.5" y="215.8" transform="rotate(-90 107.5 215.8)">10</text>
<text x="108.6" y="211.8" transform="rotate(-90 108.6 211.8)">BCK</text>
<text x="206.3" y="211.2" transform="rotate(-90 206.3 211.2)">6</text>
<text x="208.1" y="211.2" transform="rotate(-90 208.1 211.2)">7</text>
<text x="209.9" y="211.2" transform="rotate(-90 209.9 211.2)">8</text>
<text x="211.8" y="211.2" transform="rotate(-90 211.8 211.2)">9</text>
<text x="213.6" y="212.2" transform="rotate(-90 213.6 212.2)">10</text>
<text x="241" y="226.9">1</text>
<text x="253.6" y="226.9">6</text>
<text x="92.9" y="229.7" transform="rotate(-90 92.9 229.7)">1</text>
<text x="102" y="229.7" transform="rotate(-90 102 229.7)">1</text>
<text x="241" y="230.6">2</text>
<text x="253.6" y="230.6">5</text>
<text x="92.9" y="235" transform="rotate(-90 92.9 235)">2</text>
<text x="102" y="235" transform="rotate(-90 102 235)">2</text>
<text x="241" y="234.3">3</text>
<text x="253.6" y="234.3">4</text>
<text x="91.1" y="269.7" transform="rotate(-90 91.1 269.7)">2</text>
<text x="91.1" y="264.5" transform="rotate(-90 91.1 264.5)">1</text>
<text x="98.4" y="269.7" transform="rotate(-90 98.4 269.7)">2</text>
<text x="98.4" y="264.5" transform="rotate(-90 98.4 264.5)">1</text>
<text x="105.7" y="269.7" transform="rotate(-90 105.7 269.7)">2</text>
<text x="105.7" y="264.5" transform="rotate(-90 105.7 264.5)">1</text>
</g>
<g font-size="1.6">
<text x="153.6" y="131.5">TP55</text>
<text x="95.1" y="135.5">4.7V</text>
<text x="98.7" y="137.4">R79</text>
<text x="107.9" y="137.4">0</text>
<text x="160.4" y="133.4">3.3V</text>
<text x="111.5" y="141">C95</text>
<text x="111.5" y="142.9">1uF</text>
<text x="127.5" y="142.1">U21</text>
<text x="158.4" y="141">R101</text>
<text x="158.4" y="143.2">0</text>
<text x="165.7" y="141">R102</text>
<text x="165.7" y="143.2">DNP_0</text>
<text x="93.3" y="146.5">3.3V_AUDIO</text>
<text x="111.5" y="144.7">10V</text>
<text x="105.9" y="155.7">10uF</text>
<text x="106.1" y="153.8">C96</text>
<text x="115.2" y="153.8">C97</text>
<text x="115.2" y="155.7">0.1uF</text>
<text x="151.8" y="152">C103</text>
<text x="151.8" y="153.8">0.01uF</text>
<text x="151.8" y="155.7">25V</text>
<text x="106.1" y="157.5">10V</text>
<text x="115.2" y="157.5">25V</text>
<text x="126.2" y="157.5">BH33MA3WHFV</text>
<text x="115" y="173.9">10uF</text>
<text x="115.2" y="172.1">C111</text>
<text x="215.8" y="168.4">C124</text>
<text x="215.8" y="170.3">1uF</text>
<text x="215.8" y="172.1">10V</text>
<text x="226.8" y="172.1">3.3V_AUDIO</text>
<text x="240.8" y="169.9">3.3V</text>
<text x="91.4" y="175.8">C101</text>
<text x="91.4" y="177.6">1uF</text>
<text x="91.4" y="179.4">10V</text>
<text x="104.2" y="175.8">C102</text>
<text x="104.2" y="177.6">1uF</text>
<text x="104.2" y="179.4">10V</text>
<text x="115.2" y="175.8">10V</text>
<text x="124.4" y="177.6">3.3V_AUDIO</text>
<text x="195.7" y="179.4">C125</text>
<text x="245" y="175.8">R91</text>
<text x="245" y="177.6">100K</text>
<text x="83.6" y="182.7">3.3V</text>
<text x="162.8" y="184.9">C99</text>
<text x="195.7" y="181.3">1uF</text>
<text x="195.7" y="183.1">10V</text>
<text x="235.9" y="183.1">C126</text>
<text x="235.9" y="184.9">1uF</text>
<text x="245" y="184.9">R90</text>
<text x="259.5" y="185.8">JACK</text>
<text x="80.5" y="190.4">R84</text>
<text x="87.9" y="190.4">R80</text>
<text x="113.4" y="186.7">U22</text>
<text x="113.4" y="188.6">PCM1774</text>
<text x="129.8" y="186.7">C98</text>
<text x="129.8" y="188.6">10uF</text>
<text x="129.8" y="190.4">10V</text>
<text x="162.8" y="186.7">10uF</text>
<text x="162.8" y="188.6">10V</text>
<text x="235.9" y="186.7">10V</text>
<text x="245" y="186.7">0</text>
<text x="262.6" y="188.6">J15</text>
<text x="80.5" y="192.2">0</text>
<text x="87.8" y="192.2">1K</text>
<text x="204.8" y="195.9">TPA6130A2</text>
<text x="206.7" y="194.1">U23</text>
<text x="236.3" y="194">SLEFT</text>
<text x="73.5" y="203.2">AUDIO_SCK</text>
<text x="73.5" y="201.4">AUDIO_SDA</text>
<text x="235.9" y="203.2">C127</text>
<text x="236.3" y="199.5">SRIGHT</text>
<text x="252.4" y="203.2">3.5mm PHONOJACK</text>
<text x="63.5" y="206">SSC_TD1</text>
<text x="129.8" y="205">C112</text>
<text x="129.8" y="206.9">1uF</text>
<text x="129.8" y="208.7">10V</text>
<text x="162.8" y="205">C100</text>
<text x="162.8" y="206.9">10uF</text>
<text x="162.8" y="208.7">10V</text>
<text x="179.2" y="205">C104</text>
<text x="179.2" y="206.9">1uF</text>
<text x="179.2" y="208.7">10V</text>
<text x="186.5" y="205">C105</text>
<text x="186.5" y="206.9">1uF</text>
<text x="186.5" y="208.7">10V</text>
<text x="235.9" y="205">1uF</text>
<text x="235.9" y="206.9">10V</text>
<text x="245" y="206.9">R89</text>
<text x="245" y="208.7">10K</text>
<text x="85.4" y="210.1">3.3V</text>
<text x="54.3" y="222.4">AUDIO_SCKI_PCK1</text>
<text x="63.5" y="224.2">SSC_TK1</text>
<text x="63.5" y="226.1">SSC_TF1</text>
<text x="227.1" y="227">SRIGHT</text>
<text x="246.9" y="225.1">U25</text>
<text x="265" y="227.9">JACK</text>
<text x="95.1" y="230.6">C113</text>
<text x="95.1" y="232.5">0.1uF</text>
<text x="104.2" y="230.6">C114</text>
<text x="104.2" y="232.5">10uF</text>
<text x="95.1" y="234.3">25V</text>
<text x="104.2" y="234.3">10V</text>
<text x="227.1" y="234.3">SLEFT</text>
<text x="245" y="238">3304A</text>
<text x="180.5" y="246.7">3.3V</text>
<text x="184.7" y="250.7">R82</text>
<text x="187.8" y="246.7">3.3V</text>
<text x="192" y="250.7">R83</text>
<text x="184.7" y="252.6">1.87K</text>
<text x="192" y="252.6">1.87K</text>
<text x="65.3" y="260.8">TWD0</text>
<text x="65.3" y="262.6">TWCK0</text>
<text x="65.3" y="259">HPSD_</text>
<text x="76.8" y="259.9">R86</text>
<text x="76.8" y="261.7">R87</text>
<text x="76.8" y="258.1">R85</text>
<text x="87.8" y="259.9">39</text>
<text x="87.8" y="261.7">39</text>
<text x="87.8" y="258.1">39</text>
<text x="168.6" y="261.7">AUDIO_SCK</text>
<text x="168.6" y="259.9">AUDIO_SDA</text>
<text x="93.3" y="265.4">C128</text>
<text x="93.3" y="267.2">47pF</text>
<text x="93.3" y="269">50V</text>
<text x="100.6" y="265.4">C129</text>
<text x="100.6" y="267.2">47pF</text>
<text x="100.6" y="269">50V</text>
<text x="107.9" y="265.4">C130</text>
<text x="107.9" y="267.2">47pF</text>
<text x="107.9" y="269">50V</text>
<text x="199.3" y="267.2">R88</text>
<text x="199.3" y="269">1.87K</text>
<text x="210.3" y="291">Title</text>
<text x="217.6" y="292.8">&lt;Title&gt;</text>
<text x="210.3" y="296.5">Size</text>
<text x="212.1" y="298.3">B</text>
<text x="217.6" y="296.5">Document Number</text>
<text x="217.6" y="298.3">&lt;Doc&gt;</text>
<text x="270.7" y="296.5">Rev</text>
<text x="272.5" y="298.3">2</text>
<text x="210.3" y="302">Date:</text>
<text x="219.8" y="302">Tuesday, April 19, 2011</text>
<text x="246.9" y="302">Sheet</text>
<text x="256" y="302">3</text>
<text x="261.5" y="302">of</text>
<text x="267" y="302">3</text>
</g>
<g font-size="1.3">
<text x="29.3" y="128.1">5</text>
<text x="84.1" y="128.1">4</text>
<text x="139" y="128.1">3</text>
<text x="193.8" y="128.1">2</text>
<text x="248.7" y="128.1">1</text>
<text x=".5" y="151.5">D</text>
<text x="276.6" y="151.5">D</text>
<text x=".5" y="194.9">C</text>
<text x="276.6" y="194.9">C</text>
<text x=".5" y="238.3">B</text>
<text x="276.6" y="238.3">B</text>
<text x=".5" y="281.8">A</text>
<text x="276.6" y="281.8">A</text>
<text x="29.3" y="303.7">5</text>
<text x="84.1" y="303.7">4</text>
<text x="139" y="303.7">3</text>
<text x="193.8" y="303.7">2</text>
<text x="248.7" y="303.7">1</text>
</g>
</svg>
